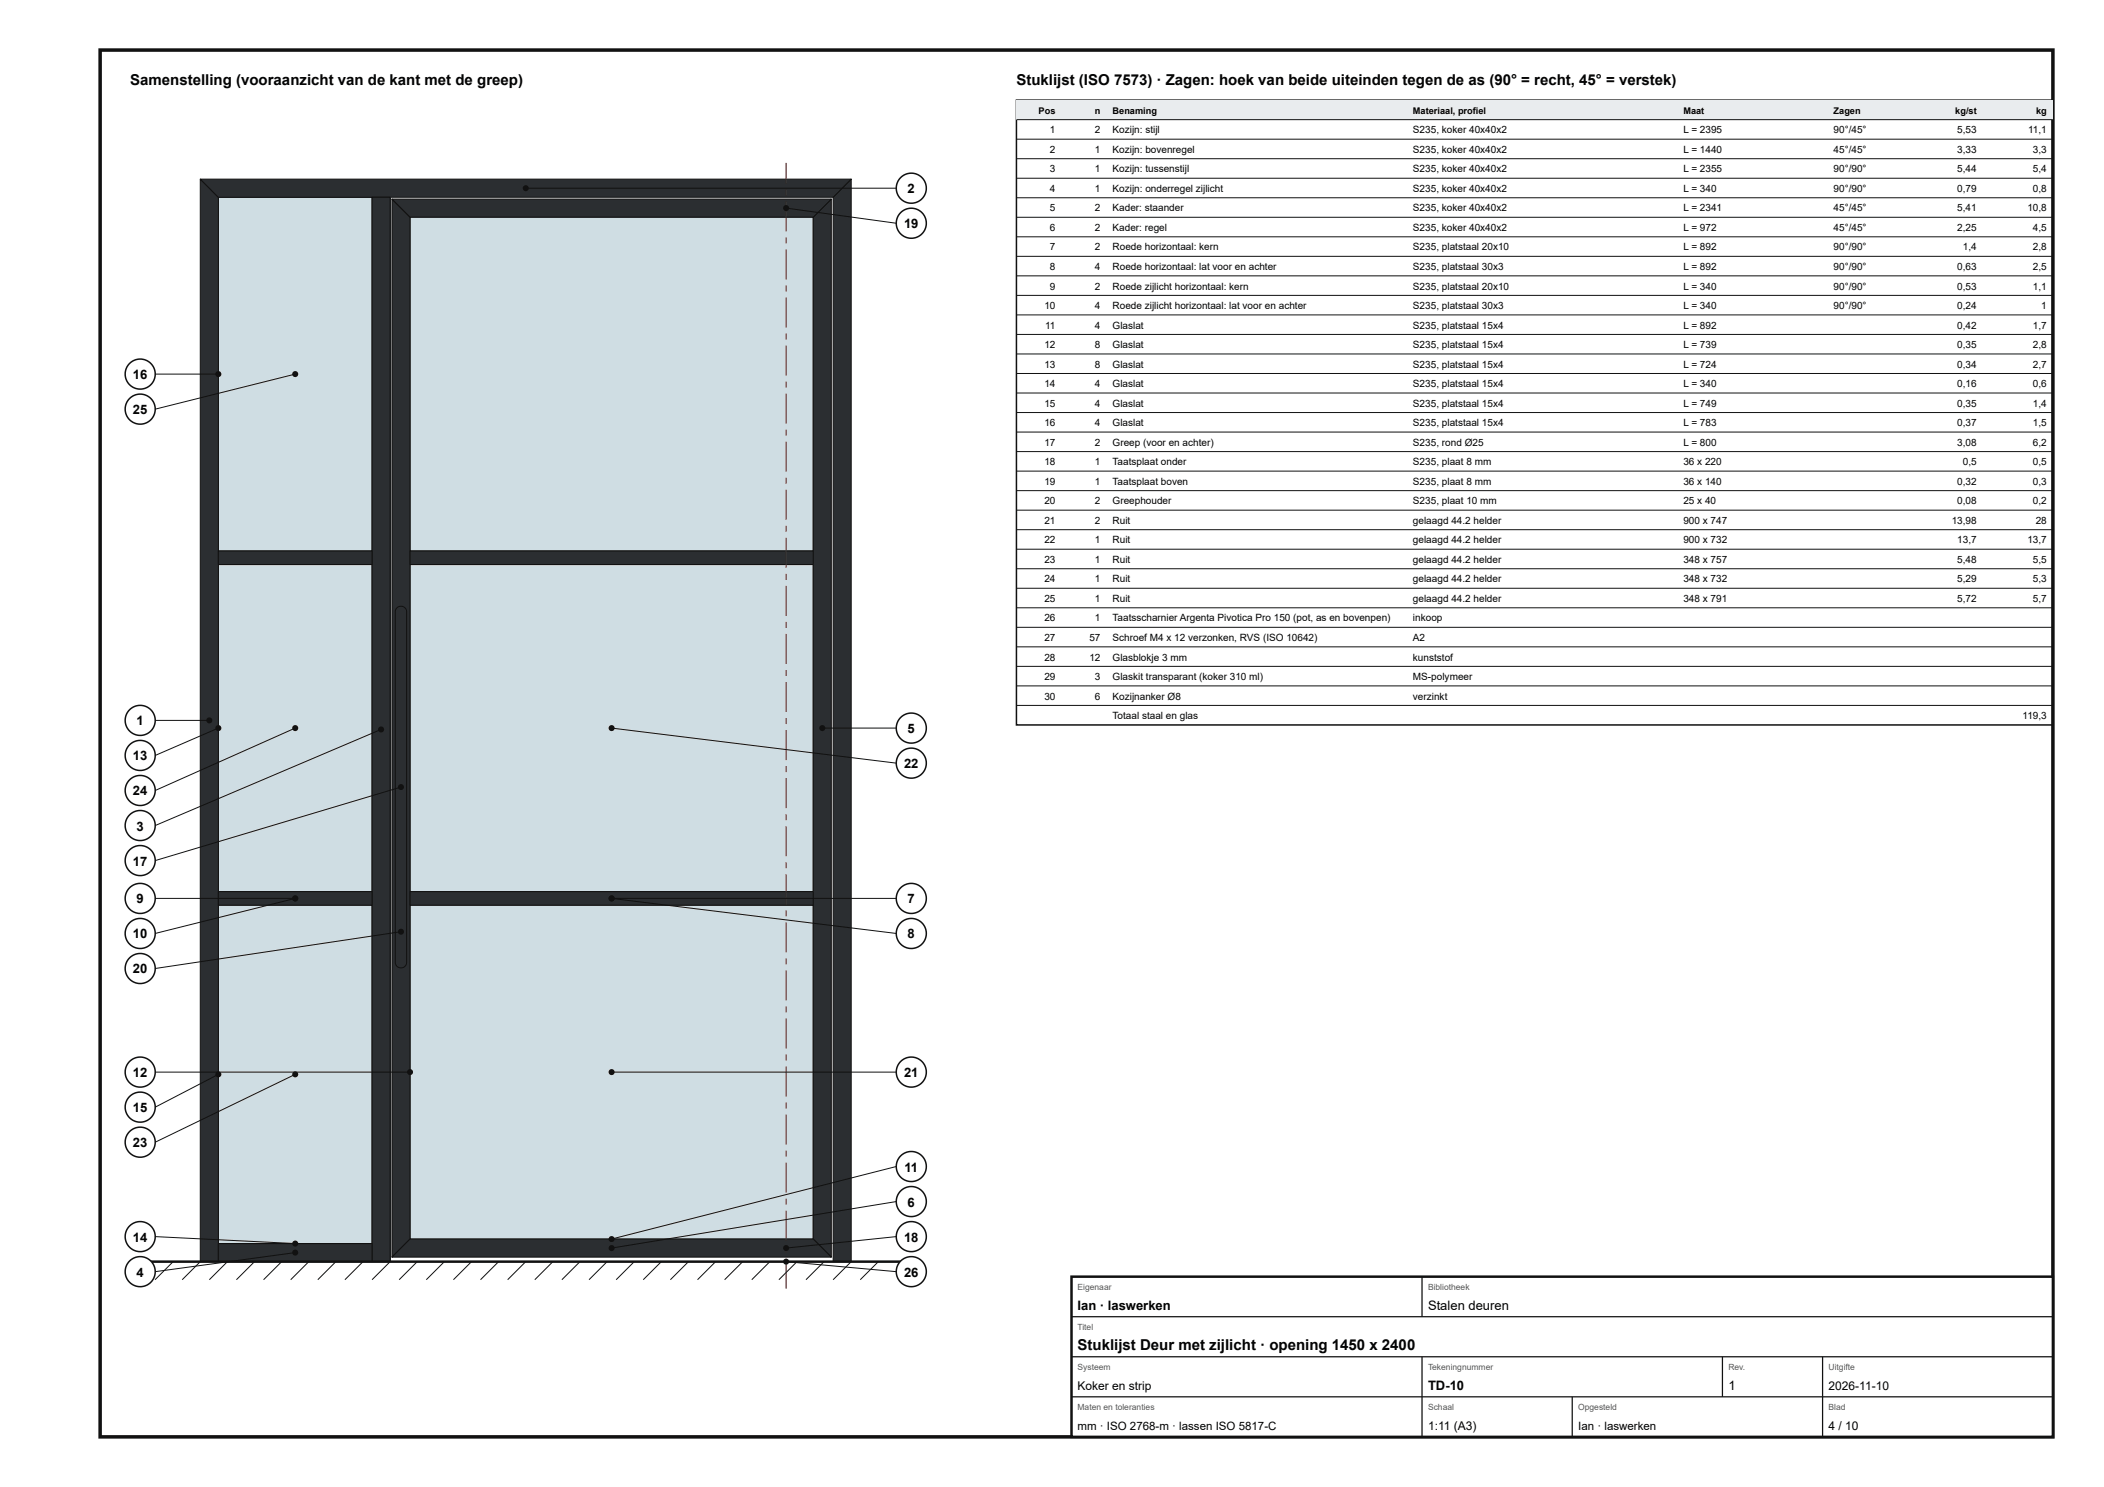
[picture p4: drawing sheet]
<svg xmlns="http://www.w3.org/2000/svg" width="420mm" height="297mm" viewBox="0 0 420 297" stroke-linecap="round" stroke-linejoin="round" font-family="sans-serif">
<path d="M20 10h390v277h-390z" fill="none" stroke="#111" stroke-width=".7" stroke-linecap="butt"/>
<path d="M81.9 180.8h80.5v66.7h-80.5z" fill="#cfdde3"/>
<path d="M81.9 180.8h80.5v66.7h-80.5z" fill="none" stroke="#111" stroke-width=".2"/>
<path d="M81.9 112.8h80.5v65.3h-80.5z" fill="#cfdde3"/>
<path d="M81.9 112.8h80.5v65.3h-80.5z" fill="none" stroke="#111" stroke-width=".2"/>
<path d="M81.9 43.4h80.5v66.6h-80.5z" fill="#cfdde3"/>
<path d="M81.9 43.4h80.5v66.6h-80.5z" fill="none" stroke="#111" stroke-width=".2"/>
<path d="M43.6 180.8h30.7v67.6h-30.7z" fill="#cfdde3"/>
<path d="M43.6 180.8h30.7v67.6h-30.7z" fill="none" stroke="#111" stroke-width=".2"/>
<path d="M43.6 112.8h30.7v65.3h-30.7z" fill="#cfdde3"/>
<path d="M43.6 112.8h30.7v65.3h-30.7z" fill="none" stroke="#111" stroke-width=".2"/>
<path d="M43.6 39.4h30.7v70.6h-30.7z" fill="#cfdde3"/>
<path d="M43.6 39.4h30.7v70.6h-30.7z" fill="none" stroke="#111" stroke-width=".2"/>
<path d="M40 35.8l3.6 3.6v212.6h-3.6z" fill="#2b2e31"/>
<path d="M40 35.8l3.6 3.6v212.6h-3.6z" fill="none" stroke="#111" stroke-width=".2"/>
<path d="M170 35.8v216.2h-3.6v-212.6z" fill="#2b2e31"/>
<path d="M170 35.8v216.2h-3.6v-212.6z" fill="none" stroke="#111" stroke-width=".2"/>
<path d="M40 35.8h130l-3.6 3.6h-122.8z" fill="#2b2e31"/>
<path d="M40 35.8h130l-3.6 3.6h-122.8z" fill="none" stroke="#111" stroke-width=".2"/>
<path d="M74.3 39.4h3.6v212.6h-3.6z" fill="#2b2e31"/>
<path d="M74.3 39.4h3.6v212.6h-3.6z" fill="none" stroke="#111" stroke-width=".2"/>
<path d="M43.6 248.4h30.7v3.6h-30.7z" fill="#2b2e31"/>
<path d="M43.6 248.4h30.7v3.6h-30.7z" fill="none" stroke="#111" stroke-width=".2"/>
<path d="M78.3 39.8l3.6 3.6v204.1l-3.6 3.6z" fill="#2b2e31"/>
<path d="M78.3 39.8l3.6 3.6v204.1l-3.6 3.6z" fill="none" stroke="#111" stroke-width=".2"/>
<path d="M166 39.8v211.3l-3.6-3.6v-204.1z" fill="#2b2e31"/>
<path d="M166 39.8v211.3l-3.6-3.6v-204.1z" fill="none" stroke="#111" stroke-width=".2"/>
<path d="M81.9 247.5h80.5l3.6 3.6h-87.7z" fill="#2b2e31"/>
<path d="M81.9 247.5h80.5l3.6 3.6h-87.7z" fill="none" stroke="#111" stroke-width=".2"/>
<path d="M78.3 39.8h87.7l-3.6 3.6h-80.5z" fill="#2b2e31"/>
<path d="M78.3 39.8h87.7l-3.6 3.6h-80.5z" fill="none" stroke="#111" stroke-width=".2"/>
<path d="M81.9 178.1h80.5v2.7h-80.5z" fill="#2b2e31"/>
<path d="M81.9 178.1h80.5v2.7h-80.5z" fill="none" stroke="#111" stroke-width=".2"/>
<path d="M81.9 110h80.5v2.8h-80.5z" fill="#2b2e31"/>
<path d="M81.9 110h80.5v2.8h-80.5z" fill="none" stroke="#111" stroke-width=".2"/>
<path d="M43.6 178.1h30.7v2.7h-30.7z" fill="#2b2e31"/>
<path d="M43.6 178.1h30.7v2.7h-30.7z" fill="none" stroke="#111" stroke-width=".2"/>
<path d="M43.6 110h30.7v2.8h-30.7z" fill="#2b2e31"/>
<path d="M43.6 110h30.7v2.8h-30.7z" fill="none" stroke="#111" stroke-width=".2"/>
<path d="M156.9 251.4h.2v6h-.2zM156.9 249h.2v1.2h-.2zM156.9 241.8h.2v6h-.2zM156.9 239.4h.2v1.2h-.2zM156.9 232.2h.2v6h-.2zM156.9 229.8h.2v1.2h-.2zM156.9 222.6h.2v6h-.2zM156.9 220.2h.2v1.2h-.2zM156.9 213h.2v6h-.2zM156.9 210.6h.2v1.2h-.2zM156.9 203.4h.2v6h-.2zM156.9 201h.2v1.2h-.2zM156.9 193.8h.2v6h-.2zM156.9 191.4h.2v1.2h-.2zM156.9 184.2h.2v6h-.2zM156.9 181.8h.2v1.2h-.2zM156.9 174.6h.2v6h-.2zM156.9 172.2h.2v1.2h-.2zM156.9 165h.2v6h-.2zM156.9 162.6h.2v1.2h-.2zM156.9 155.4h.2v6h-.2zM156.9 153h.2v1.2h-.2zM156.9 145.8h.2v6h-.2zM156.9 143.4h.2v1.2h-.2zM156.9 136.2h.2v6h-.2zM156.9 133.8h.2v1.2h-.2zM156.9 126.6h.2v6h-.2zM156.9 124.2h.2v1.2h-.2zM156.9 117h.2v6h-.2zM156.9 114.6h.2v1.2h-.2zM156.9 107.4h.2v6h-.2zM156.9 105h.2v1.2h-.2zM156.9 97.8h.2v6h-.2zM156.9 95.4h.2v1.2h-.2zM156.9 88.2h.2v6h-.2zM156.9 85.8h.2v1.2h-.2zM156.9 78.6h.2v6h-.2zM156.9 76.2h.2v1.2h-.2zM156.9 69h.2v6h-.2zM156.9 66.6h.2v1.2h-.2zM156.9 59.4h.2v6h-.2zM156.9 57h.2v1.2h-.2zM156.9 49.8h.2v6h-.2zM156.9 47.4h.2v1.2h-.2zM156.9 40.2h.2v6h-.2zM156.9 37.8h.2v1.2h-.2zM156.9 32.5h.2v4.1h-.2z" fill="#b00"/>
<path d="M79.3 121.4a1.14 1.14 0 0 1 1.2-.2 1.14 1.14 0 0 1 .7 1v70a1.13 1.13 0 0 1-1.1 1.1 1.13 1.13 0 0 1-1.2-1.1v-70z" fill="#2b2e31"/>
<g fill="none" stroke="#111" stroke-width=".2">
<path d="M79.3 121.4a1.14 1.14 0 0 1 1.2-.2 1.14 1.14 0 0 1 .7 1v70a1.13 1.13 0 0 1-1.1 1.1 1.13 1.13 0 0 1-1.2-1.1v-70zM29.2 252l-3.6 3.6M34.6 252l-3.6 3.6M40 252l-3.6 3.6M45.4 252l-3.6 3.6M50.8 252l-3.6 3.6M56.2 252l-3.6 3.6M61.7 252l-3.6 3.6M67.1 252l-3.6 3.6M72.5 252l-3.6 3.6M77.9 252l-3.6 3.6M83.3 252l-3.6 3.6"/>
<path d="M88.7 252l-3.6 3.6M94.2 252l-3.6 3.6M99.6 252l-3.6 3.6M105 252l-3.6 3.6M110.4 252l-3.6 3.6M115.8 252l-3.6 3.6M121.2 252l-3.6 3.6M126.7 252l-3.6 3.6M132.1 252l-3.6 3.6M137.5 252l-3.6 3.6M142.9 252l-3.6 3.6M148.3 252l-3.6 3.6"/>
<path d="M153.7 252l-3.6 3.6M159.2 252l-3.6 3.6M164.6 252l-3.6 3.6M170 252l-3.6 3.6M175.4 252l-3.6 3.6"/>
</g>
<path d="M29.2 252h151.6" fill="none" stroke="#111" stroke-width=".5"/>
<circle cx="43.6" cy="74.7" r=".6" fill="#111"/>
<path d="M31 74.7h12.6" fill="none" stroke="#111" stroke-width=".2"/>
<circle cx="28" cy="74.7" r="3" fill="#fff"/>
<circle cx="28" cy="74.7" r="3" fill="none" stroke="#111" stroke-width=".3"/>
<circle cx="59" cy="74.7" r=".6" fill="#111"/>
<path d="M59 74.7l-28 7" fill="none" stroke="#111" stroke-width=".2"/>
<circle cx="28" cy="81.7" r="3" fill="#fff"/>
<circle cx="28" cy="81.7" r="3" fill="none" stroke="#111" stroke-width=".3"/>
<circle cx="41.8" cy="143.9" r=".6" fill="#111"/>
<path d="M31 143.9h10.8" fill="none" stroke="#111" stroke-width=".2"/>
<circle cx="28" cy="143.9" r="3" fill="#fff"/>
<circle cx="28" cy="143.9" r="3" fill="none" stroke="#111" stroke-width=".3"/>
<circle cx="43.6" cy="145.4" r=".6" fill="#111"/>
<path d="M43.6 145.4l-12.6 5.5" fill="none" stroke="#111" stroke-width=".2"/>
<circle cx="28" cy="150.9" r="3" fill="#fff"/>
<circle cx="28" cy="150.9" r="3" fill="none" stroke="#111" stroke-width=".3"/>
<circle cx="59" cy="145.4" r=".6" fill="#111"/>
<path d="M59 145.4l-28 12.5" fill="none" stroke="#111" stroke-width=".2"/>
<circle cx="28" cy="157.9" r="3" fill="#fff"/>
<circle cx="28" cy="157.9" r="3" fill="none" stroke="#111" stroke-width=".3"/>
<circle cx="76.1" cy="145.7" r=".6" fill="#111"/>
<path d="M76.1 145.7l-45.1 19.2" fill="none" stroke="#111" stroke-width=".2"/>
<circle cx="28" cy="164.9" r="3" fill="#fff"/>
<circle cx="28" cy="164.9" r="3" fill="none" stroke="#111" stroke-width=".3"/>
<circle cx="80.1" cy="157.2" r=".6" fill="#111"/>
<path d="M80.1 157.2l-49.1 14.7" fill="none" stroke="#111" stroke-width=".2"/>
<circle cx="28" cy="171.9" r="3" fill="#fff"/>
<circle cx="28" cy="171.9" r="3" fill="none" stroke="#111" stroke-width=".3"/>
<circle cx="59" cy="179.4" r=".6" fill="#111"/>
<path d="M31 179.4h28" fill="none" stroke="#111" stroke-width=".2"/>
<circle cx="28" cy="179.4" r="3" fill="#fff"/>
<circle cx="28" cy="179.4" r="3" fill="none" stroke="#111" stroke-width=".3"/>
<circle cx="59" cy="179.4" r=".6" fill="#111"/>
<path d="M59 179.4l-28 7" fill="none" stroke="#111" stroke-width=".2"/>
<circle cx="28" cy="186.4" r="3" fill="#fff"/>
<circle cx="28" cy="186.4" r="3" fill="none" stroke="#111" stroke-width=".3"/>
<circle cx="80.1" cy="186.1" r=".6" fill="#111"/>
<path d="M80.1 186.1l-49.1 7.3" fill="none" stroke="#111" stroke-width=".2"/>
<circle cx="28" cy="193.4" r="3" fill="#fff"/>
<circle cx="28" cy="193.4" r="3" fill="none" stroke="#111" stroke-width=".3"/>
<circle cx="81.9" cy="214.1" r=".6" fill="#111"/>
<path d="M31 214.1h50.9" fill="none" stroke="#111" stroke-width=".2"/>
<circle cx="28" cy="214.1" r="3" fill="#fff"/>
<circle cx="28" cy="214.1" r="3" fill="none" stroke="#111" stroke-width=".3"/>
<circle cx="43.6" cy="214.6" r=".6" fill="#111"/>
<path d="M43.6 214.6l-12.6 6.5" fill="none" stroke="#111" stroke-width=".2"/>
<circle cx="28" cy="221.1" r="3" fill="#fff"/>
<circle cx="28" cy="221.1" r="3" fill="none" stroke="#111" stroke-width=".3"/>
<circle cx="59" cy="214.6" r=".6" fill="#111"/>
<path d="M59 214.6l-28 13.5" fill="none" stroke="#111" stroke-width=".2"/>
<circle cx="28" cy="228.1" r="3" fill="#fff"/>
<circle cx="28" cy="228.1" r="3" fill="none" stroke="#111" stroke-width=".3"/>
<circle cx="59" cy="248.4" r=".6" fill="#111"/>
<path d="M31 247l28 1.4" fill="none" stroke="#111" stroke-width=".2"/>
<circle cx="28" cy="247" r="3" fill="#fff"/>
<circle cx="28" cy="247" r="3" fill="none" stroke="#111" stroke-width=".3"/>
<circle cx="59" cy="250.2" r=".6" fill="#111"/>
<path d="M59 250.2l-28 3.8" fill="none" stroke="#111" stroke-width=".2"/>
<circle cx="28" cy="254" r="3" fill="#fff"/>
<circle cx="28" cy="254" r="3" fill="none" stroke="#111" stroke-width=".3"/>
<circle cx="105" cy="37.6" r=".6" fill="#111"/>
<path d="M105 37.6h74" fill="none" stroke="#111" stroke-width=".2"/>
<circle cx="182" cy="37.6" r="3" fill="#fff"/>
<circle cx="182" cy="37.6" r="3" fill="none" stroke="#111" stroke-width=".3"/>
<circle cx="157" cy="41.6" r=".6" fill="#111"/>
<path d="M157 41.6l22 3" fill="none" stroke="#111" stroke-width=".2"/>
<circle cx="182" cy="44.6" r="3" fill="#fff"/>
<circle cx="182" cy="44.6" r="3" fill="none" stroke="#111" stroke-width=".3"/>
<circle cx="164.2" cy="145.4" r=".6" fill="#111"/>
<path d="M164.2 145.4h14.8" fill="none" stroke="#111" stroke-width=".2"/>
<circle cx="182" cy="145.4" r="3" fill="#fff"/>
<circle cx="182" cy="145.4" r="3" fill="none" stroke="#111" stroke-width=".3"/>
<circle cx="122.1" cy="145.4" r=".6" fill="#111"/>
<path d="M122.2 145.4l56.8 7" fill="none" stroke="#111" stroke-width=".2"/>
<circle cx="182" cy="152.4" r="3" fill="#fff"/>
<circle cx="182" cy="152.4" r="3" fill="none" stroke="#111" stroke-width=".3"/>
<circle cx="122.1" cy="179.4" r=".6" fill="#111"/>
<path d="M122.2 179.4h56.8" fill="none" stroke="#111" stroke-width=".2"/>
<circle cx="182" cy="179.4" r="3" fill="#fff"/>
<circle cx="182" cy="179.4" r="3" fill="none" stroke="#111" stroke-width=".3"/>
<circle cx="122.1" cy="179.4" r=".6" fill="#111"/>
<path d="M122.2 179.4l56.8 7" fill="none" stroke="#111" stroke-width=".2"/>
<circle cx="182" cy="186.4" r="3" fill="#fff"/>
<circle cx="182" cy="186.4" r="3" fill="none" stroke="#111" stroke-width=".3"/>
<circle cx="122.1" cy="214.1" r=".6" fill="#111"/>
<path d="M122.2 214.1h56.8" fill="none" stroke="#111" stroke-width=".2"/>
<circle cx="182" cy="214.1" r="3" fill="#fff"/>
<circle cx="182" cy="214.1" r="3" fill="none" stroke="#111" stroke-width=".3"/>
<circle cx="122.1" cy="247.5" r=".6" fill="#111"/>
<path d="M179 233l-56.8 14.5" fill="none" stroke="#111" stroke-width=".2"/>
<circle cx="182" cy="233" r="3" fill="#fff"/>
<circle cx="182" cy="233" r="3" fill="none" stroke="#111" stroke-width=".3"/>
<circle cx="122.1" cy="249.3" r=".6" fill="#111"/>
<path d="M179 240l-56.8 9.3" fill="none" stroke="#111" stroke-width=".2"/>
<circle cx="182" cy="240" r="3" fill="#fff"/>
<circle cx="182" cy="240" r="3" fill="none" stroke="#111" stroke-width=".3"/>
<circle cx="157" cy="249.3" r=".6" fill="#111"/>
<path d="M179 247l-22 2.3" fill="none" stroke="#111" stroke-width=".2"/>
<circle cx="182" cy="247" r="3" fill="#fff"/>
<circle cx="182" cy="247" r="3" fill="none" stroke="#111" stroke-width=".3"/>
<circle cx="157" cy="252" r=".6" fill="#111"/>
<path d="M157 252l22 2" fill="none" stroke="#111" stroke-width=".2"/>
<circle cx="182" cy="254" r="3" fill="#fff"/>
<g fill="none" stroke="#111" stroke-width=".3">
<path d="M203 20h207v124.8h-207z"/>
<circle cx="182" cy="254" r="3"/>
</g>
<path d="M203 20h207v3.9h-207z" fill="#e9ecee"/>
<g fill="none" stroke="#111" stroke-width=".2">
<path d="M203 23.9h207M203 27.8h207M203 31.7h207M203 35.6h207M203 39.5h207M203 43.4h207M203 47.3h207M203 51.2h207M203 55.1h207M203 59h207M203 62.9h207M203 66.8h207"/>
<path d="M203 70.7h207M203 74.6h207M203 78.5h207M203 82.4h207M203 86.3h207M203 90.2h207M203 94.1h207M203 98h207M203 101.9h207M203 105.8h207M203 109.7h207M203 113.6h207"/>
<path d="M203 117.5h207M203 121.4h207M203 125.3h207M203 129.2h207M203 133.1h207M203 137h207M203 140.9h207"/>
</g>
<path d="M214 255h196v32h-196z" fill="#fff"/>
<path d="M214 255h196v32h-196z" fill="none" stroke="#111" stroke-width=".5"/>
<path d="M284 255v8M214 263h196M214 271h196M214 279h196M284 271v16M314 279v8M344 271v8M364 271v16" fill="none" stroke="#111" stroke-width=".25"/>
<g font-size="3">
<text x="26" y="17">Samenstelling (vooraanzicht van de kant met de greep)</text>
<text x="203" y="17">Stuklijst (ISO 7573) · Zagen: hoek van beide uiteinden tegen de as (90° = recht, 45° = verstek)</text>
<text x="215.2" y="269.6">Stuklijst Deur met zijlicht · opening 1450 x 2400</text>
</g>
<g font-size="2.6">
<text x="181.3" y="38.6">2</text>
<text x="180.5" y="45.6">19</text>
<text x="26.5" y="75.7">16</text>
<text x="26.5" y="82.7">25</text>
<text x="27.3" y="144.9">1</text>
<text x="181.3" y="146.4">5</text>
<text x="26.5" y="151.9">13</text>
<text x="180.5" y="153.4">22</text>
<text x="26.5" y="158.9">24</text>
<text x="27.3" y="165.9">3</text>
<text x="26.5" y="172.9">17</text>
<text x="27.3" y="180.4">9</text>
<text x="181.3" y="180.4">7</text>
<text x="26.5" y="187.4">10</text>
<text x="181.3" y="187.4">8</text>
<text x="26.5" y="194.4">20</text>
<text x="26.5" y="215.1">12</text>
<text x="180.5" y="215.1">21</text>
<text x="26.5" y="222.1">15</text>
<text x="26.5" y="229.1">23</text>
<text x="180.6" y="234">11</text>
<text x="181.3" y="241">6</text>
<text x="26.5" y="248">14</text>
<text x="180.5" y="248">18</text>
<text x="27.3" y="255">4</text>
<text x="180.5" y="255">26</text>
<text x="215.2" y="261.6">Ian · laswerken</text>
<text x="285.2" y="261.6">Stalen deuren</text>
<text x="285.2" y="277.6">TD-10</text>
<text x="345.2" y="277.6">1</text>
</g>
<g font-size="2.4">
<text x="215.2" y="277.6">Koker en strip</text>
<text x="365.2" y="277.6">2026-11-10</text>
<text x="285.2" y="285.6">1:11 (A3)</text>
<text x="365.2" y="285.6">4 / 10</text>
</g>
<g font-size="2.3">
<text x="215.2" y="285.6">mm · ISO 2768-m · lassen ISO 5817-C</text>
<text x="315.2" y="285.6">Ian · laswerken</text>
</g>
<g font-size="2">
<text x="209.7" y="26.6">1</text>
<text x="218.7" y="26.6">2</text>
<text x="222.2" y="26.6">Kozijn: stijl</text>
<text x="282.2" y="26.6">S235, koker 40x40x2</text>
<text x="336.2" y="26.6">L = 2395</text>
<text x="366.2" y="26.6">90°/45°</text>
<text x="390.9" y="26.6">5,53</text>
<text x="405.1" y="26.6">11,1</text>
<text x="209.7" y="30.5">2</text>
<text x="209.7" y="34.4">3</text>
<text x="218.7" y="30.5">1</text>
<text x="218.7" y="34.4">1</text>
<text x="222.2" y="30.5">Kozijn: bovenregel</text>
<text x="222.2" y="34.4">Kozijn: tussenstijl</text>
<text x="282.2" y="30.5">S235, koker 40x40x2</text>
<text x="282.2" y="34.4">S235, koker 40x40x2</text>
<text x="336.2" y="30.5">L = 1440</text>
<text x="336.2" y="34.4">L = 2355</text>
<text x="366.2" y="30.5">45°/45°</text>
<text x="366.2" y="34.4">90°/90°</text>
<text x="390.9" y="30.5">3,33</text>
<text x="390.9" y="34.4">5,44</text>
<text x="406" y="30.5">3,3</text>
<text x="406" y="34.4">5,4</text>
<text x="209.7" y="38.3">4</text>
<text x="218.7" y="38.3">1</text>
<text x="222.2" y="38.3">Kozijn: onderregel zijlicht</text>
<text x="282.2" y="38.3">S235, koker 40x40x2</text>
<text x="336.2" y="38.3">L = 340</text>
<text x="366.2" y="38.3">90°/90°</text>
<text x="390.9" y="38.3">0,79</text>
<text x="406" y="38.3">0,8</text>
<text x="209.7" y="42.2">5</text>
<text x="209.7" y="46.1">6</text>
<text x="218.7" y="42.2">2</text>
<text x="218.7" y="46.1">2</text>
<text x="222.2" y="42.2">Kader: staander</text>
<text x="222.2" y="46.1">Kader: regel</text>
<text x="282.2" y="42.2">S235, koker 40x40x2</text>
<text x="282.2" y="46.1">S235, koker 40x40x2</text>
<text x="336.2" y="42.2">L = 2341</text>
<text x="336.2" y="46.1">L = 972</text>
<text x="366.2" y="42.2">45°/45°</text>
<text x="366.2" y="46.1">45°/45°</text>
<text x="390.9" y="42.2">5,41</text>
<text x="390.9" y="46.1">2,25</text>
<text x="404.9" y="42.2">10,8</text>
<text x="406" y="46.1">4,5</text>
<text x="209.7" y="50">7</text>
<text x="209.7" y="53.9">8</text>
<text x="218.7" y="50">2</text>
<text x="218.7" y="53.9">4</text>
<text x="222.2" y="50">Roede horizontaal: kern</text>
<text x="222.2" y="53.9">Roede horizontaal: lat voor en achter</text>
<text x="282.2" y="50">S235, platstaal 20x10</text>
<text x="282.2" y="53.9">S235, platstaal 30x3</text>
<text x="336.2" y="50">L = 892</text>
<text x="336.2" y="53.9">L = 892</text>
<text x="366.2" y="50">90°/90°</text>
<text x="366.2" y="53.9">90°/90°</text>
<text x="390.9" y="53.9">0,63</text>
<text x="392" y="50">1,4</text>
<text x="406" y="50">2,8</text>
<text x="406" y="53.9">2,5</text>
<text x="209.7" y="57.8">9</text>
<text x="218.7" y="57.8">2</text>
<text x="222.2" y="57.8">Roede zijlicht horizontaal: kern</text>
<text x="282.2" y="57.8">S235, platstaal 20x10</text>
<text x="336.2" y="57.8">L = 340</text>
<text x="366.2" y="57.8">90°/90°</text>
<text x="390.9" y="57.8">0,53</text>
<text x="406" y="57.8">1,1</text>
<text x="208.6" y="61.7">10</text>
<text x="208.7" y="65.6">11</text>
<text x="218.7" y="61.7">4</text>
<text x="218.7" y="65.6">4</text>
<text x="222.2" y="61.7">Roede zijlicht horizontaal: lat voor en achter</text>
<text x="222.2" y="65.6">Glaslat</text>
<text x="282.2" y="61.7">S235, platstaal 30x3</text>
<text x="282.2" y="65.6">S235, platstaal 15x4</text>
<text x="336.2" y="61.7">L = 340</text>
<text x="336.2" y="65.6">L = 892</text>
<text x="366.2" y="61.7">90°/90°</text>
<text x="390.9" y="61.7">0,24</text>
<text x="390.9" y="65.6">0,42</text>
<text x="406" y="65.6">1,7</text>
<text x="407.7" y="61.7">1</text>
<text x="208.6" y="69.5">12</text>
<text x="218.7" y="69.5">8</text>
<text x="222.2" y="69.5">Glaslat</text>
<text x="282.2" y="69.5">S235, platstaal 15x4</text>
<text x="336.2" y="69.5">L = 739</text>
<text x="390.9" y="69.5">0,35</text>
<text x="406" y="69.5">2,8</text>
<text x="208.6" y="73.4">13</text>
<text x="208.6" y="77.3">14</text>
<text x="218.7" y="73.4">8</text>
<text x="218.7" y="77.3">4</text>
<text x="222.2" y="73.4">Glaslat</text>
<text x="222.2" y="77.3">Glaslat</text>
<text x="282.2" y="73.4">S235, platstaal 15x4</text>
<text x="282.2" y="77.3">S235, platstaal 15x4</text>
<text x="336.2" y="73.4">L = 724</text>
<text x="336.2" y="77.3">L = 340</text>
<text x="390.9" y="73.4">0,34</text>
<text x="390.9" y="77.3">0,16</text>
<text x="406" y="73.4">2,7</text>
<text x="406" y="77.3">0,6</text>
<text x="208.6" y="81.2">15</text>
<text x="218.7" y="81.2">4</text>
<text x="222.2" y="81.2">Glaslat</text>
<text x="282.2" y="81.2">S235, platstaal 15x4</text>
<text x="336.2" y="81.2">L = 749</text>
<text x="390.9" y="81.2">0,35</text>
<text x="406" y="81.2">1,4</text>
<text x="208.6" y="85.1">16</text>
<text x="208.6" y="89">17</text>
<text x="218.7" y="85.1">4</text>
<text x="218.7" y="89">2</text>
<text x="222.2" y="85.1">Glaslat</text>
<text x="222.2" y="89">Greep (voor en achter)</text>
<text x="282.2" y="85.1">S235, platstaal 15x4</text>
<text x="282.2" y="89">S235, rond Ø25</text>
<text x="336.2" y="85.1">L = 783</text>
<text x="336.2" y="89">L = 800</text>
<text x="390.9" y="85.1">0,37</text>
<text x="390.9" y="89">3,08</text>
<text x="406" y="85.1">1,5</text>
<text x="406" y="89">6,2</text>
<text x="208.6" y="92.9">18</text>
<text x="218.7" y="92.9">1</text>
<text x="222.2" y="92.9">Taatsplaat onder</text>
<text x="282.2" y="92.9">S235, plaat 8 mm</text>
<text x="336.2" y="92.9">36 x 220</text>
<text x="392" y="92.9">0,5</text>
<text x="406" y="92.9">0,5</text>
<text x="208.6" y="96.8">19</text>
<text x="208.6" y="100.7">20</text>
<text x="218.7" y="96.8">1</text>
<text x="218.7" y="100.7">2</text>
<text x="222.2" y="96.8">Taatsplaat boven</text>
<text x="222.2" y="100.7">Greephouder</text>
<text x="282.2" y="96.8">S235, plaat 8 mm</text>
<text x="282.2" y="100.7">S235, plaat 10 mm</text>
<text x="336.2" y="96.8">36 x 140</text>
<text x="336.2" y="100.7">25 x 40</text>
<text x="390.9" y="96.8">0,32</text>
<text x="390.9" y="100.7">0,08</text>
<text x="406" y="96.8">0,3</text>
<text x="406" y="100.7">0,2</text>
<text x="208.6" y="104.6">21</text>
<text x="218.7" y="104.6">2</text>
<text x="222.2" y="104.6">Ruit</text>
<text x="282.2" y="104.6">gelaagd 44.2 helder</text>
<text x="336.2" y="104.6">900 x 747</text>
<text x="389.8" y="104.6">13,98</text>
<text x="406.6" y="104.6">28</text>
<text x="208.6" y="108.5">22</text>
<text x="208.6" y="112.4">23</text>
<text x="218.7" y="108.5">1</text>
<text x="218.7" y="112.4">1</text>
<text x="222.2" y="108.5">Ruit</text>
<text x="222.2" y="112.4">Ruit</text>
<text x="282.2" y="108.5">gelaagd 44.2 helder</text>
<text x="282.2" y="112.4">gelaagd 44.2 helder</text>
<text x="336.2" y="108.5">900 x 732</text>
<text x="336.2" y="112.4">348 x 757</text>
<text x="390.9" y="108.5">13,7</text>
<text x="390.9" y="112.4">5,48</text>
<text x="404.9" y="108.5">13,7</text>
<text x="406" y="112.4">5,5</text>
<text x="208.6" y="116.3">24</text>
<text x="218.7" y="116.3">1</text>
<text x="222.2" y="116.3">Ruit</text>
<text x="282.2" y="116.3">gelaagd 44.2 helder</text>
<text x="336.2" y="116.3">348 x 732</text>
<text x="390.9" y="116.3">5,29</text>
<text x="406" y="116.3">5,3</text>
<text x="208.6" y="120.2">25</text>
<text x="208.6" y="124.1">26</text>
<text x="218.7" y="120.2">1</text>
<text x="218.7" y="124.1">1</text>
<text x="222.2" y="120.2">Ruit</text>
<text x="222.2" y="124.1">Taatsscharnier Argenta Pivotica Pro 150 (pot, as en bovenpen)</text>
<text x="282.2" y="120.2">gelaagd 44.2 helder</text>
<text x="282.2" y="124.1">inkoop</text>
<text x="336.2" y="120.2">348 x 791</text>
<text x="390.9" y="120.2">5,72</text>
<text x="406" y="120.2">5,7</text>
<text x="208.6" y="128">27</text>
<text x="208.6" y="131.9">28</text>
<text x="217.6" y="128">57</text>
<text x="217.6" y="131.9">12</text>
<text x="222.2" y="128">Schroef M4 x 12 verzonken, RVS (ISO 10642)</text>
<text x="222.2" y="131.9">Glasblokje 3 mm</text>
<text x="282.2" y="128">A2</text>
<text x="282.2" y="131.9">kunststof</text>
<text x="208.6" y="135.8">29</text>
<text x="218.7" y="135.8">3</text>
<text x="222.2" y="135.8">Glaskit transparant (koker 310 ml)</text>
<text x="282.2" y="135.8">MS-polymeer</text>
<text x="208.6" y="139.7">30</text>
<text x="218.7" y="139.7">6</text>
<text x="222.2" y="139.7">Kozijnanker Ø8</text>
<text x="222.2" y="143.6">Totaal staal en glas</text>
<text x="282.2" y="139.7">verzinkt</text>
<text x="403.9" y="143.6">119,3</text>
</g>
<g font-size="1.8">
<text x="207.4" y="22.7">Pos</text>
<text x="218.7" y="22.7">n</text>
<text x="222.2" y="22.7">Benaming</text>
<text x="282.2" y="22.7">Materiaal, profiel</text>
<text x="336.2" y="22.7">Maat</text>
<text x="366.2" y="22.7">Zagen</text>
<text x="390.5" y="22.7">kg/st</text>
<text x="406.6" y="22.7">kg</text>
</g>
<g font-size="1.7" fill="#555">
<text x="215.2" y="257.6">Eigenaar</text>
<text x="285.2" y="257.6">Bibliotheek</text>
<text x="215.2" y="265.6">Titel</text>
<text x="215.2" y="273.6">Systeem</text>
<text x="285.2" y="273.6">Tekeningnummer</text>
<text x="345.2" y="273.6">Rev.</text>
<text x="365.2" y="273.6">Uitgifte</text>
<text x="215.2" y="281.6">Maten en toleranties</text>
<text x="285.2" y="281.6">Schaal</text>
<text x="315.2" y="281.6">Opgesteld</text>
<text x="365.2" y="281.6">Blad</text>
</g>
</svg>
